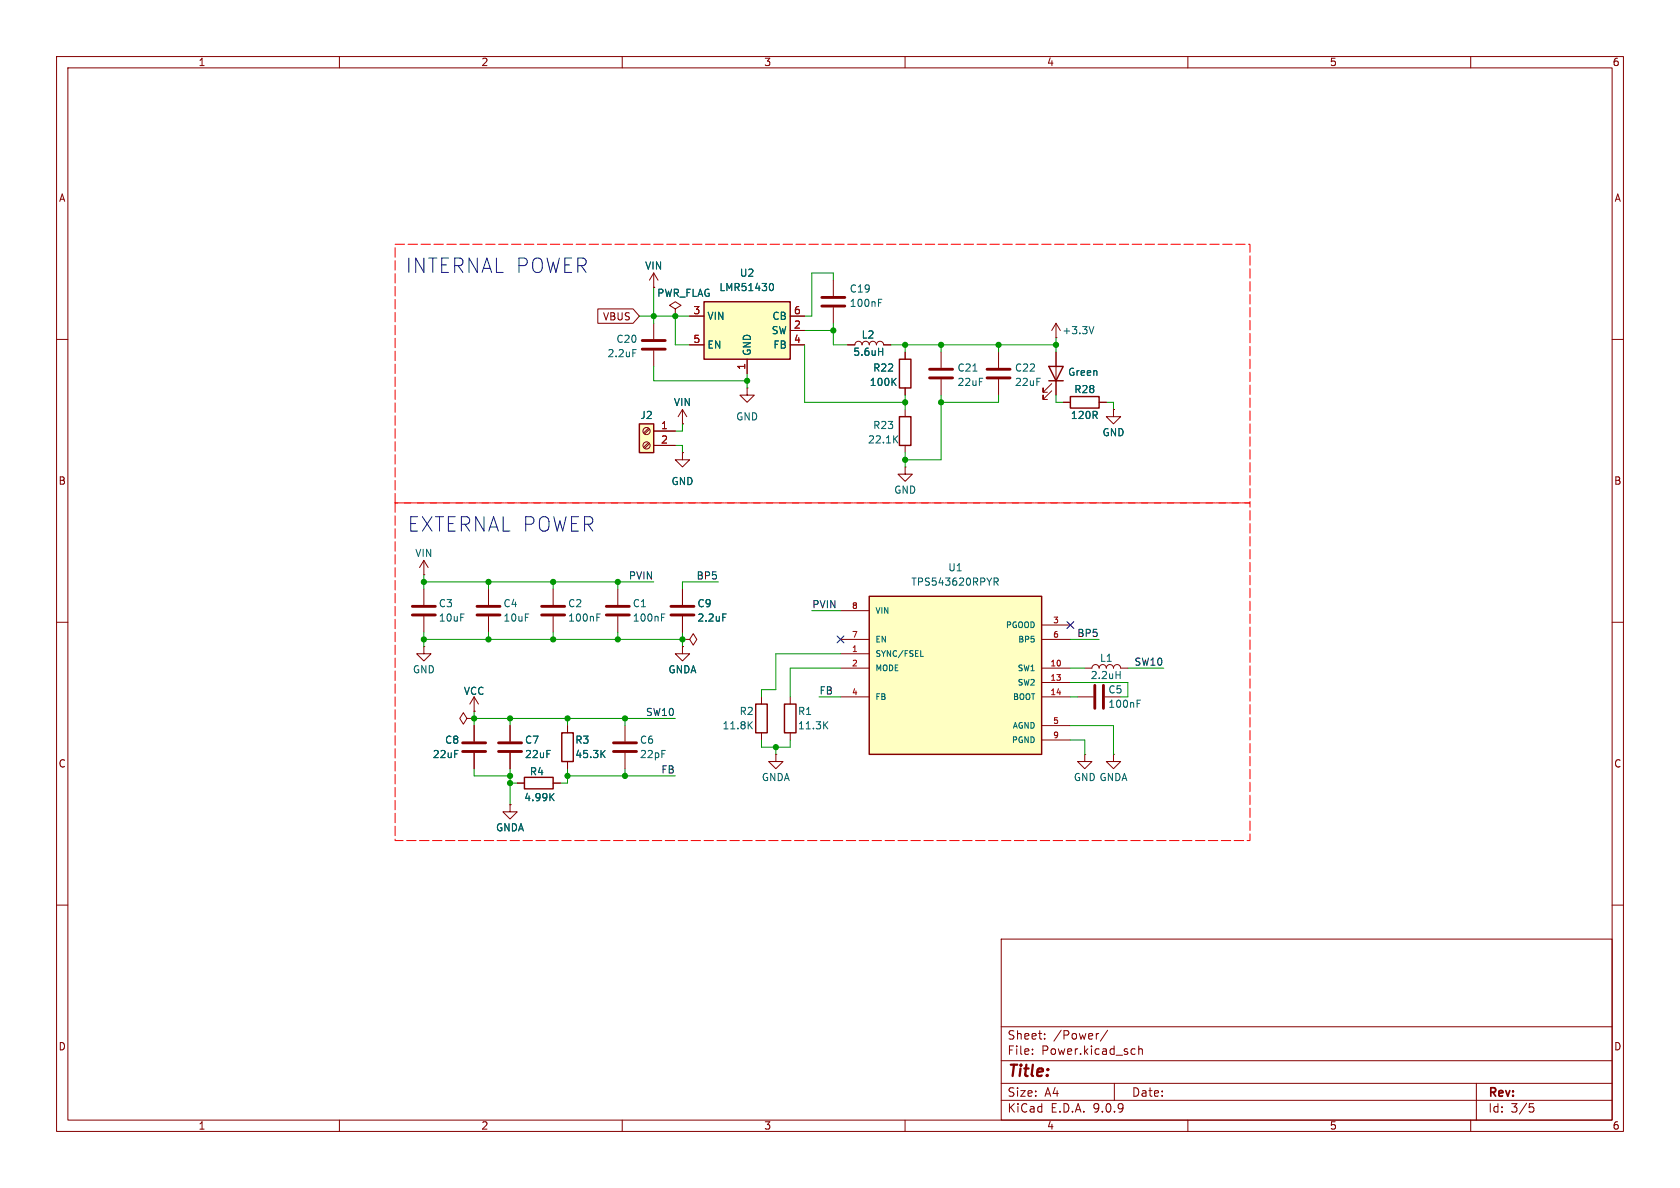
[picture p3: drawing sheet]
<svg xmlns="http://www.w3.org/2000/svg" width="297mm" height="210mm" viewBox="0 0 297 210" stroke-linecap="round" stroke-linejoin="round" font-family="sans-serif">
<g fill="none" stroke="#840000" stroke-width=".18">
<path d="M10 10h277v190h-277zM12 12h273v186h-273zM60 10v2M110 10v2M160 10v2M210 10v2M260 10v2M10 60h2M285 60h2M10 110h2M285 110h2M10 160h2"/>
<path d="M177 166h108v32h-108zM285 160h2M60 198v2M110 198v2M160 198v2M177 194.5h108M177 191.5h108M177 187.5h108M177 181.5h108M182.5 186.3v.1M182.5 185.5v.1M184.7 183.6v.1"/>
<path d="M184.7 182.8v.1M194.2 182.7l-.2 .1M195.8 182.1l-1.3 2M197 191.5v3M200.2 185.4l.5 .1M200.7 186.3l-.5 .1M201.3 185.5l.2-.1 .4 .1 .1 .9M201.3 184.9v1.5M210 198v2M260 198v2M261 191.5v6.5M270.4 195.1h.7"/>
<path d="M270.5 195.7h.4l.3 .3-.2 .5-.5 .1"/>
</g>
<path d="M153.7 105.4h30.4v28h-30.4z" fill="#ffffc2"/>
<path d="M159 73.7h2v5h-2zM153.7 105.4h30.4v28h-30.4zM133.6 124.5h2v5h-2z" fill="none" stroke="#840000" stroke-width=".25"/>
<g fill="none" stroke="#840000" stroke-width=".18">
<path d="M115.6 50.8h.1M115.6 48.3l-.8 1.2M115.6 48.3l.7 1.2M115.6 48.3v2.5M186.7 59.7h.1M186.7 57.2l-.8 1.2M186.7 57.2l.8 1.2M186.7 57.2v2.5M160 72.4v1.3M160 78.7v1.3M166.4 62.2v2.8M166.4 67.1v2.8"/>
<path d="M176.5 62.2v2.8M176.5 67.1v2.8M148.6 108h5.1M148.6 113h5.1M148.6 115.6h5.1M148.6 118.1h5.1M184.1 113h5.1M184.1 118.1h5.1M184.1 110.5h5.1M134.6 123.2v1.3M134.6 129.5v1.3M148.6 123.2h5.1"/>
<path d="M184.1 123.2h5.1M184.1 120.7h5.1M184.1 128.3h5.1M184.1 130.8h5.1"/>
</g>
<path d="M193.4 57.7l-.4 1.3M158.2 77.6l.5 .7M158.7 77l-.7 .8M172 65.6h.7M162.8 116h.5M175.7 102.2h.5l.3 .2-.2 .4h-.6M176 102.8l.5 .6M132.5 128.1l.5 .7M133 127.6l-.7 .7" fill="none" stroke="#006464" stroke-width=".18"/>
<path d="M164.3 65.3h4.1M164.3 66.8h4.1M174.5 65.3h4.1M174.5 66.8h4.1" fill="none" stroke="#840000" stroke-width=".51"/>
<path d="M124.5 53.3h15.2v10.2h-15.2z" fill="#ffffc2"/>
<path d="M124.5 53.3h15.2v10.2h-15.2zM159 63.5h2v5.1h-2zM185.4 64.8h2.6l-1.3 2.5zM185.4 67.3h2.6M189.2 70.1h5.1v2h-5.1zM92.7 137.4h5.1v2h-5.1zM99.3 129.5h2v5.1h-2zM138.7 124.5h2v5h-2z" fill="none" stroke="#840000" stroke-width=".25"/>
<g fill="none" stroke="#840000" stroke-width=".18">
<path d="M115.6 57.2v2.7M119.4 54.6l1-.6-1-.7-1 .7 1 .6v1.3M119.4 55.9h.1M121.9 55.9h2.6M139.7 55.9h2.5M139.7 58.4h2.5M147.3 49.5v2.8M147.3 54.4v2.8M115.6 62v2.8M120.6 74.9h.1M120.6 72.4l.8 1.3M120.6 72.4l-.7 1.3"/>
<path d="M120.6 72.4v2.5M121.9 61h2.6M132.1 68.6v1.3h1.2l-1.2 1.2-1.3-1.2h1.3M132.1 68.6h.1M132.1 63.5v2.5M139.7 61h2.5M149.9 61h1.2a.64 .64 0 0 1 .7-.7 .64 .64 0 0 1 .6 .7 .64 .64 0 0 1 .6-.7 .64 .64 0 0 1 .7 .7 .64 .64 0 0 1 .6-.7 .64 .64 0 0 1 .6 .7 .64 .64 0 0 1 .7-.7 .64 .64 0 0 1 .6 .7h1.3M160 62.2v1.3M160 68.6v1.3M185.9 69.1l-1.5 1.5v-.7v.7h.8M185.9 67.8l-1.5 1.5v-.7v.7h.8M186.7 62.2v7.7"/>
<path d="M188 71.1h1.2M194.3 71.1h1.3M196.8 72.4v1.3h1.3l-1.3 1.2-1.2-1.2h1.2M196.8 72.4h.1M74.9 99.1v2.5M74.9 99.1l-.7 1.2M74.9 99.1l.8 1.2M120.6 80v1.3h-1.2l1.2 1.3 1.3-1.3h-1.3M120.6 80h.1M160 82.6v1.2h1.3l-1.3 1.3-1.3-1.3h1.3M160 82.6h.1M74.9 101.6h.1"/>
<path d="M74.9 104.1v2.8M74.9 109v2.8M86.4 104.1v2.8M86.4 109v2.8M97.8 104.1v2.8M97.8 109v2.8M109.2 104.1v2.8M109.2 109v2.8M120.6 113h1.3l.7-1 .6 1-.6 1-.7-1M120.6 113h.1M120.6 114.3v1.3h-1.2l1.2 1.2 1.3-1.2h-1.3M120.6 114.3h.1"/>
<path d="M191.8 118.1h1.2a.64 .64 0 0 1 .7-.6 .64 .64 0 0 1 .6 .6 .64 .64 0 0 1 .6-.6 .64 .64 0 0 1 .7 .6 .64 .64 0 0 1 .6-.6 .64 .64 0 0 1 .6 .6 .64 .64 0 0 1 .7-.6 .64 .64 0 0 1 .6 .6h1.3M83.8 128.3v2.8M83.8 133.1v2.8M90.2 128.3v2.8M90.2 133.1v2.8M91.4 138.4h1.3M97.8 138.4h1.3M100.3 128.3v1.2M100.3 134.6v1.3M110.5 128.3v2.8M110.5 133.1v2.8M137.2 133.4v1.2h-1.3l1.3 1.3 1.2-1.3h-1.2"/>
<path d="M137.2 133.4h.1M139.7 123.2v1.3M139.7 129.5v1.3M190.5 123.2h2.8M191.8 133.4v1.2h1.2l-1.2 1.3-1.3-1.3h1.3M191.8 133.4h.1M196.8 133.4v1.2h1.3l-1.3 1.3-1.2-1.3h1.2M196.8 133.4h.1M90.2 142.2v1.3h1.2l-1.2 1.3-1.3-1.3h1.3M90.2 142.2h.1"/>
</g>
<g fill="none" stroke="#006464" stroke-width=".18">
<path d="M136.2 50.2l.1-.1a.68 .68 0 0 1 .5 .6 .68 .68 0 0 1-.5 .7l-.1-.1M155.3 53.5h.4M155.3 52.9h.6M111.9 61.8h.6M155.3 62.1h.8M156.1 61.5v1.3M157.9 67.4l.5 .7M158.4 66.9l-.7 .7M105.5 109.1h.4M105.5 108.5h.6M117 109.1h.4M117 108.5h.6"/>
<path d="M197.3 119.3h.7M198 118.7v1.3M106.4 133.2l.6 .7M107 132.7l-.8 .7M145.8 128.1l.5 .7M146.3 127.6l-.7 .7M201 124.4h.4M201 123.8h.6M97.4 140.8l.5 .7M97.9 140.3l-.7 .7"/>
</g>
<g fill="none" stroke="#840000" stroke-width=".51">
<path d="M145.3 52.6h4.1M145.3 54.1h4.1M113.5 60.2h4.1M113.5 61.7h4.1M72.9 107.2h4.1M72.9 108.7h4.1M84.3 107.2h4.1M84.3 108.7h4.1M95.8 107.2h4M95.8 108.7h4M107.2 107.2h4.1M107.2 108.7h4.1"/>
<path d="M81.8 131.3h4.1M81.8 132.8h4.1M88.1 131.3h4.1M88.1 132.8h4.1M108.5 131.3h4M108.5 132.8h4M193.5 121.2v4M195.1 121.2v4"/>
</g>
<path d="M113 74.9h2.6v5.1h-2.6z" fill="#ffffc2"/>
<path d="M113 74.9h2.6v5.1h-2.6z" fill="none" stroke="#840000" stroke-width=".25"/>
<g fill="none" stroke="#840000" stroke-width=".18">
<path d="M105.7 54.6h6.2l1.1 1.3-1.1 1.3h-6.2zM115.6 50.8h.1M119.4 55.9h.1M121.9 55.9h2.6M139.7 55.9h2.5M139.7 58.4h2.5M114.7 75.7l-.9 .8M114.7 78.2l-.9 .9M114.8 75.9l-.8 .8M114.8 78.4l-.8 .8M115.6 76.2h3.8M115.6 78.7h3.8"/>
<path d="M120.6 74.9h.1M121.9 61h2.6M132.1 63.5v2.5M139.7 61h2.5M149.9 61h1.2M156.2 61h1.3M160 62.2v1.3M160 68.6v1.3M186.7 62.2v2.6M186.7 67.3v2.6M188 71.1h1.2M194.3 71.1h1.3"/>
<path d="M196.8 72.4h.1M120.6 80h.1M74.9 114.3v1.3h1.3l-1.3 1.2-1.2-1.2h1.2M74.9 114.3h.1M120.6 113h.1M120.6 114.3h.1M120.6 104.1v2.8M120.6 109v2.8M82.5 127l-.6-1-.6 1 .6 1 .6-1h1.3M83.8 125.7h.1M83.8 127h.1M83.8 123.2l-.7 1.3"/>
<path d="M83.8 123.2l.8 1.3M83.8 123.2v2.5M83.8 128.3v2.8M83.8 133.1v2.8M90.2 128.3v2.8M90.2 133.1v2.8M91.4 138.4h1.3M97.8 138.4h1.3M100.3 128.3v1.2M100.3 134.6v1.3M90.2 142.2h.1"/>
<circle cx="114.3" cy="76.2" r=".63"/>
<circle cx="114.3" cy="78.7" r=".63"/>
</g>
<path d="M118.6 107.2h4.1M118.6 108.7h4.1" fill="none" stroke="#840000" stroke-width=".51"/>
<path d="M136.2 50.2l.1-.1a.68 .68 0 0 1 .5 .6 .68 .68 0 0 1-.5 .7l-.1-.1M155.3 62.1h.8M156.1 61.5v1.3M157.9 67.4l.5 .7M158.4 66.9l-.7 .7M127.8 108.5h.6M106.4 133.2l.6 .7M107 132.7l-.8 .7M97.4 140.8l.5 .7M97.9 140.3l-.7 .7" fill="none" stroke="#006464" stroke-width=".18"/>
<path d="M69.8 88.9v-45.7h151.2v45.7h-151.2M69.8 88.9v59.7h151.2v-59.7h-151.2" fill="none" stroke="#f00" stroke-width=".18" stroke-dasharray="1.7 .6"/>
<g fill="none" stroke="#009600" stroke-width=".18">
<path d="M113 55.9h8.9M115.6 50.8v6.4M119.4 55.9v5.1h2.5M142.2 58.4h5.1M147.3 49.5v-1.2h-3.8v7.6h-1.3M147.3 57.2v3.8h2.6M186.7 59.7v2.5M115.6 64.8v2.5h16.5M119.4 78.7h1.2v1.3M120.6 74.9v1.3h-1.2M132.1 66v2.6M142.2 61v10.1h17.8"/>
<path d="M157.5 61h29.2M160 61v1.2M160 69.9v2.5M166.4 61v1.2M166.4 69.9v11.4h-6.4M176.5 69.9v1.2h-10.1M176.5 61v1.2M186.7 69.9v1.2h1.3M195.6 71.1h1.2v1.3M160 80v2.6M74.9 102.9h40.7M74.9 113h45.7"/>
<path d="M74.9 101.6v2.5M74.9 111.8v2.5M86.4 102.9v1.2M86.4 111.8v1.2M97.8 102.9v1.2M97.8 111.8v1.2M109.2 102.9v1.2M109.2 111.8v1.2M120.6 111.8v2.5M127 102.9h-6.4v1.2M143.5 108h5.1M148.6 115.6h-11.4v6.3h-2.6v1.3"/>
<path d="M148.6 118.1h-8.9v5.1M189.2 118.1h2.6M189.2 113h5.1M199.4 118.1h6.3M83.8 135.9v1.3h6.4M83.8 125.7v2.6M83.8 127h35.6M90.2 138.4h1.2M90.2 127v1.3M90.2 135.9v6.3M100.3 137.2h19.1M100.3 127v1.3"/>
<path d="M100.3 135.9v2.5h-1.2M110.5 127v1.3M110.5 135.9v1.3M134.6 130.8v1.3h5.1v-1.3M137.2 132.1v1.3M144.8 123.2h3.8M189.2 123.2h1.3M189.2 120.7h10.2v2.5h-1.3M189.2 130.8h2.6v2.6M189.2 128.3h7.6v5.1"/>
</g>
<path d="M148 112.4l1.2 1.2M149.2 112.4l-1.2 1.2M188.6 109.9l1.2 1.2M189.8 109.9l-1.2 1.2" fill="none" stroke="#000084" stroke-width=".18"/>
<g fill="#009600" stroke="#009600" stroke-width=".18">
<circle cx="119.4" cy="55.9" r=".46"/>
<circle cx="115.6" cy="55.9" r=".46"/>
<circle cx="74.9" cy="102.9" r=".46"/>
<circle cx="86.4" cy="102.9" r=".46"/>
<circle cx="109.2" cy="102.9" r=".46"/>
<circle cx="86.4" cy="113" r=".46"/>
<circle cx="74.9" cy="113" r=".46"/>
<circle cx="160" cy="71.1" r=".46"/>
<circle cx="186.7" cy="61" r=".46"/>
<circle cx="176.5" cy="61" r=".46"/>
<circle cx="166.4" cy="61" r=".46"/>
<circle cx="166.4" cy="71.1" r=".46"/>
<circle cx="160" cy="61" r=".46"/>
<circle cx="100.3" cy="127" r=".46"/>
<circle cx="110.5" cy="127" r=".46"/>
<circle cx="90.2" cy="127" r=".46"/>
<circle cx="83.8" cy="127" r=".46"/>
<circle cx="97.8" cy="102.9" r=".46"/>
<circle cx="97.8" cy="113" r=".46"/>
<circle cx="109.2" cy="113" r=".46"/>
<circle cx="160" cy="81.3" r=".46"/>
<circle cx="100.3" cy="137.2" r=".46"/>
<circle cx="110.5" cy="137.2" r=".46"/>
<circle cx="90.2" cy="138.4" r=".46"/>
<circle cx="90.2" cy="137.2" r=".46"/>
<circle cx="120.6" cy="113" r=".46"/>
<circle cx="137.2" cy="132.1" r=".46"/>
<circle cx="132.1" cy="67.3" r=".46"/>
<circle cx="147.3" cy="58.4" r=".46"/>
</g>
<g font-size="3.5" fill="#0000c2">
<text x="71.7" y="48.5">INTERNAL POWER</text>
<text x="72" y="94.2">EXTERNAL POWER</text>
</g>
<text font-size="2.8" fill="#840000" x="178" y="190.9">Title:</text>
<g font-size="2.1" fill="#840000">
<text x="178" y="184">Sheet:</text>
<text x="186.2" y="184">/Power/</text>
<text x="178" y="186.7">File:</text>
<text x="184.1" y="186.7">Power.kicad_sch</text>
<text x="178" y="196.9">KiCad</text>
<text x="178" y="194.1">Size:</text>
<text x="184.7" y="194.1">A4</text>
<text x="185.7" y="196.9">E.D.A.</text>
<text x="193.3" y="196.9">9.0.9</text>
<text x="200" y="194.1">Date:</text>
<text x="263" y="194.3">Rev:</text>
<text x="263" y="196.9">Id:</text>
<text x="267.1" y="196.9">3/5</text>
</g>
<g font-size="1.8" fill="#840000">
<text x="35" y="11.9">1</text>
<text x="85" y="11.9">2</text>
<text x="135" y="11.9">3</text>
<text x="185" y="11.9">4</text>
<text x="235" y="11.9">5</text>
<text x="285" y="11.9">6</text>
<text x="10.3" y="35.9">A</text>
<text x="285.3" y="35.9">A</text>
<text x="106.5" y="56.8">VBUS</text>
<text x="10.3" y="85.9">B</text>
<text x="285.3" y="85.9">B</text>
<text x="10.3" y="135.9">C</text>
<text x="285.3" y="135.9">C</text>
<text x="10.3" y="185.9">D</text>
<text x="285.3" y="185.9">D</text>
<text x="35" y="199.9">1</text>
<text x="85" y="199.9">2</text>
<text x="135" y="199.9">3</text>
<text x="185" y="199.9">4</text>
<text x="235" y="199.9">5</text>
<text x="285" y="199.9">6</text>
</g>
<g font-size="1.8" fill="#006464">
<text x="114" y="47.9">VIN</text>
<text x="116.1" y="52.7">PWR_FLAG</text>
<text x="127.1" y="51.7">LMR51430</text>
<text x="130.7" y="49.1">U2</text>
<text x="150.1" y="51.9">C19</text>
<text x="125" y="56.7">VIN</text>
<text x="136.3" y="59.3">SW</text>
<text x="136.4" y="56.7">CB</text>
<text x="150.1" y="54.5">100nF</text>
<text x="187.7" y="59.3">+3.3V</text>
<text x="107.3" y="63.3">2.2uF</text>
<text x="108.9" y="60.8">C20</text>
<text x="125" y="61.8">EN</text>
<text x="132.9" y="63" transform="rotate(-90 132.9 63)">GND</text>
<text x="136.6" y="61.8">FB</text>
<text x="150.7" y="63.1">5.6uH</text>
<text x="152.2" y="60">L2</text>
<text x="154.3" y="65.9">R22</text>
<text x="169.2" y="65.9">C21</text>
<text x="179.3" y="65.9">C22</text>
<text x="119" y="72">VIN</text>
<text x="153.7" y="68.4">100K</text>
<text x="169.2" y="68.4">22uF</text>
<text x="179.3" y="68.4">22uF</text>
<text x="188.7" y="66.6">Green</text>
<text x="189.8" y="69.7">R28</text>
<text x="113.1" y="74.3">J2</text>
<text x="130" y="74.5">GND</text>
<text x="154.3" y="76">R23</text>
<text x="189.2" y="74.3">120R</text>
<text x="194.8" y="77.3">GND</text>
<text x="153.4" y="78.6">22.1K</text>
<text x="118.6" y="86">GND</text>
<text x="158" y="87.5">GND</text>
<text x="73.3" y="98.7">VIN</text>
<text x="167.5" y="101.2">U1</text>
<text x="77.5" y="107.5">C3</text>
<text x="88.9" y="107.5">C4</text>
<text x="100.3" y="107.5">C2</text>
<text x="111.8" y="107.5">C1</text>
<text x="123.2" y="107.5">C9</text>
<text x="161" y="103.7">TPS543620RPYR</text>
<text x="77.5" y="110.1">10uF</text>
<text x="88.9" y="110.1">10uF</text>
<text x="100.3" y="110.1">100nF</text>
<text x="111.8" y="110.1">100nF</text>
<text x="123.2" y="110.1">2.2uF</text>
<text x="72.9" y="119.2">GND</text>
<text x="118.1" y="119.2">GNDA</text>
<text x="194.4" y="117.2">L1</text>
<text x="81.9" y="123">VCC</text>
<text x="192.7" y="120.2">2.2uH</text>
<text x="195.8" y="122.8">C5</text>
<text x="195.8" y="125.3">100nF</text>
<text x="78.6" y="131.7">C8</text>
<text x="92.7" y="131.7">C7</text>
<text x="101.6" y="131.7">R3</text>
<text x="113" y="131.7">C6</text>
<text x="127.6" y="129.1">11.8K</text>
<text x="130.7" y="126.6">R2</text>
<text x="141" y="126.6">R1</text>
<text x="141" y="129.1">11.3K</text>
<text x="76.4" y="134.2">22uF</text>
<text x="92.7" y="134.2">22uF</text>
<text x="93.6" y="137.3">R4</text>
<text x="101.6" y="134.2">45.3K</text>
<text x="113" y="134.2">22pF</text>
<text x="92.6" y="141.8">4.99K</text>
<text x="134.6" y="138.3">GNDA</text>
<text x="189.7" y="138.3">GND GNDA</text>
<text x="87.6" y="147.2">GNDA</text>
</g>
<g font-size="1.8" fill="#a90000">
<text x="122.5" y="55.6">3</text>
<text x="140.3" y="55.6">6</text>
<text x="140.3" y="58.2">2</text>
<text x="122.5" y="60.7">5</text>
<text x="131.8" y="65.5" transform="rotate(-90 131.8 65.5)">1</text>
<text x="140.3" y="60.7">4</text>
<text x="116.8" y="75.9">1</text>
<text x="116.8" y="78.5">2</text>
</g>
<g font-size="1.8" fill="#0f0f0f">
<text x="111.1" y="102.5">PVIN</text>
<text x="123" y="102.5">BP5</text>
<text x="143.5" y="107.6">PVIN</text>
<text x="190.4" y="112.7">BP5</text>
<text x="200.5" y="117.8">SW10</text>
<text x="144.8" y="122.8">FB</text>
<text x="114.1" y="126.7">SW10</text>
<text x="116.8" y="136.8">FB</text>
</g>
<g font-size="1.4" fill="#a90000">
<text x="150.5" y="107.7">8</text>
<text x="150.5" y="112.8">7</text>
<text x="186.1" y="110.2">3</text>
<text x="186.1" y="112.8">6</text>
<text x="150.5" y="115.3">1</text>
<text x="150.5" y="117.9">2</text>
<text x="185.6" y="117.9">10</text>
<text x="150.5" y="122.9">4</text>
<text x="185.6" y="120.4">13</text>
<text x="185.6" y="122.9">14</text>
<text x="186.1" y="128">5</text>
<text x="186.1" y="130.6">9</text>
</g>
<g font-size="1.4" fill="#006464">
<text x="154.7" y="108.7">VIN</text>
<text x="154.7" y="113.8">EN</text>
<text x="177.7" y="111.2">PGOOD</text>
<text x="179.9" y="113.8">BP5</text>
<text x="154.7" y="116.3">SYNC/FSEL</text>
<text x="154.7" y="118.8">MODE</text>
<text x="179.8" y="118.8">SW1</text>
<text x="154.7" y="123.9">FB</text>
<text x="179" y="123.9">BOOT</text>
<text x="179.8" y="121.4">SW2</text>
<text x="178.8" y="131.5">PGND</text>
<text x="178.9" y="129">AGND</text>
</g>
</svg>
